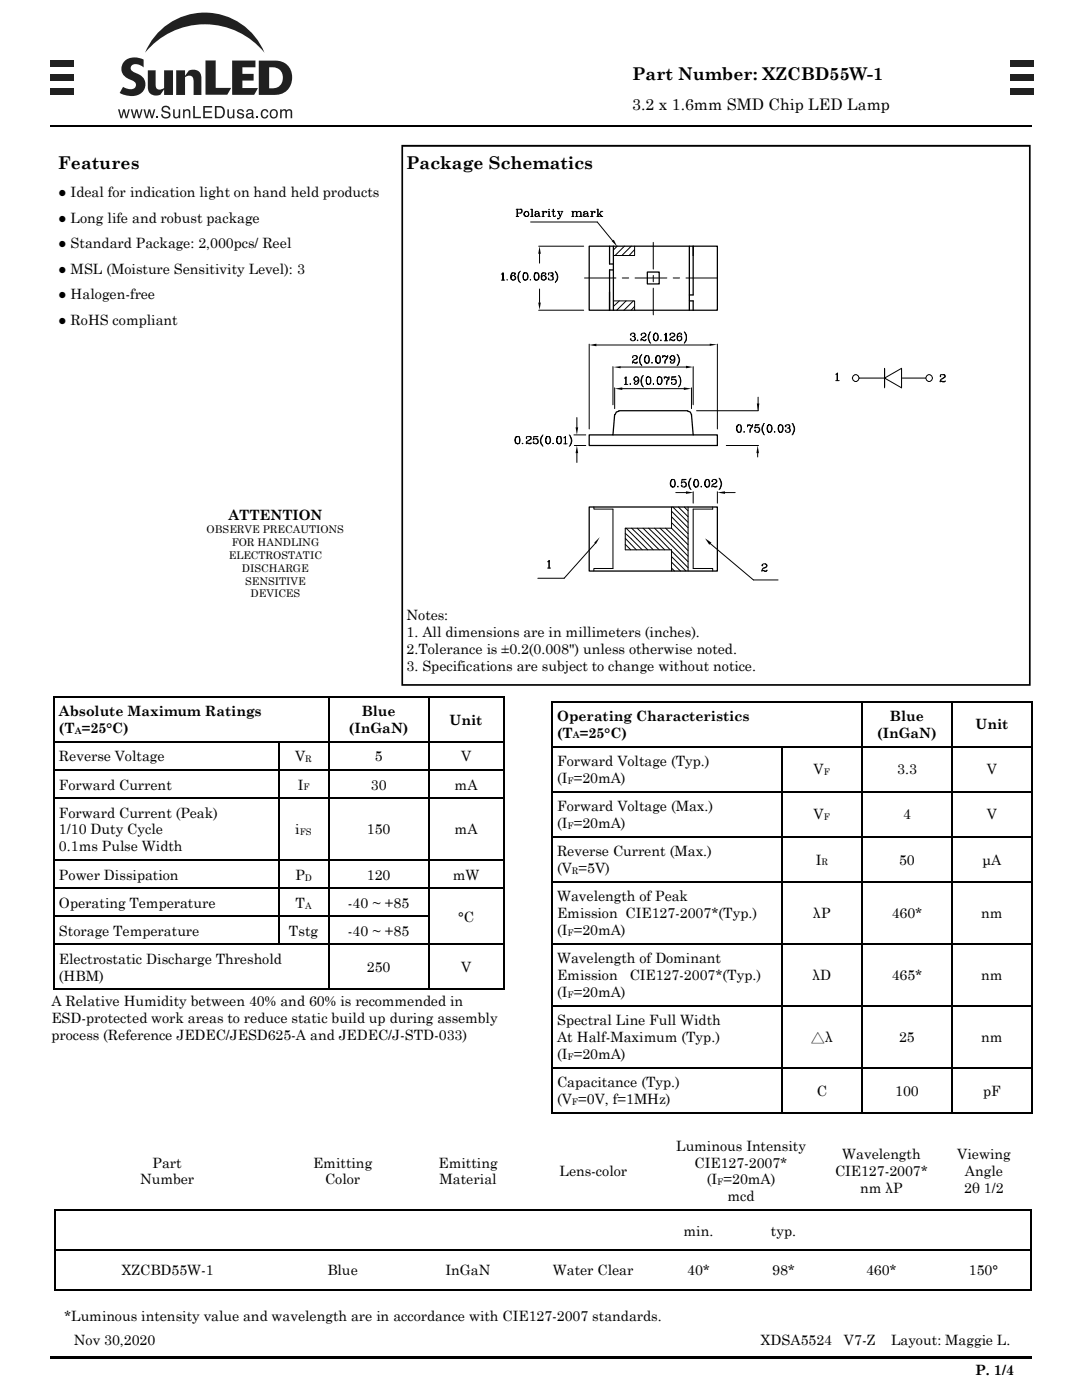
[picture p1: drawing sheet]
<svg xmlns="http://www.w3.org/2000/svg" width="216mm" height="279mm" viewBox="0 0 216 279" stroke-linecap="round" stroke-linejoin="round" font-family="sans-serif">
<path d="M10 25.1h195.9" fill="none" stroke="#000" stroke-width=".38"/>
<path d="M10 270.6h195.9v.5h-195.9z" fill="#000"/>
<g fill="#231f20">
<path d="M10 17.6h4.6v1.3h-4.6z"/>
<path d="M10 14.7h4.6v1.4h-4.6z"/>
<path d="M10 12.1h4.6v1.4h-4.6z"/>
<path d="M201.7 17.6h4.6v1.3h-4.6z"/>
<path d="M201.7 14.7h4.6v1.4h-4.6z"/>
<path d="M201.7 12.1h4.6v1.4h-4.6z"/>
<path d="M25 12a3.6 3.6 0 0 1 3.7-.1v1.6l-1-.6a1 1 0 0 0-1.1 0 1 1 0 0 0-.4 1l.4 .4a2.92 2.92 0 0 1 2.4 2.5 2.73 2.73 0 0 1-3.7 2.3l-1.4-.6 .7-1.2a1.99 1.99 0 0 0 2.4 .1 .92 .92 0 0 0-.7-1.4 2.31 2.31 0 0 1-1.6-3.6z"/>
<path d="M41 12.1h2v5.4h3.1l-.8 1.4h-4.3z"/>
<path d="M46.3 12.1h4.7v1.3h-2.6v1.3h2.2v1.4h-2.2v1.5h3.1l-.8 1.3h-4.4z"/>
<path d="M29.5 14h1.6v2.6a.98 .98 0 0 0 .4 1.2 .98 .98 0 0 0 1.2-.2v-3.6h1.8v5h-1.8v-1.2l-.7 1.1a1.69 1.69 0 0 1-2.5-1.6z"/>
<path d="M35.2 14h1.7v1.1l.8-1a1.69 1.69 0 0 1 2.5 1.6v3.3h-1.6v-2.6a.99 .99 0 0 0-.4-1.2 .99 .99 0 0 0-1.3 .2v3.6h-1.7z"/>
<path d="M31.4 6.6a12.9 12.9 0 0 1 21.4 3.9 15.3 15.3 0 0 0-23.9 0 12.9 12.9 0 0 1 2.5-3.9z"/>
<path d="M23.5 21.8h.4l.3 1.4 .4-1.4h.3l.3 1.4 .4-1.4h.3l-.5 1.8h-.3l-.4-1.4-.3 1.4h-.3z"/>
<path d="M26.1 21.8h.3l.4 1.4 .3-1.4h.3l.4 1.4 .3-1.4h.3l-.5 1.8h-.3l-.3-1.4-.4 1.4h-.3z"/>
<path d="M28.6 21.8h.4l.3 1.4 .3-1.4h.4l.3 1.4 .4-1.4h.3l-.5 1.8h-.3l-.4-1.4-.4 1.4h-.3z"/>
<path d="M31.2 23.2h.4v.4h-.4z"/>
<path d="M32.4 21.3a.92 .92 0 0 1 1.6 .6h-.3a.54 .54 0 0 0-.6-.5 .54 .54 0 0 0-.5 .5l.2 .2a1.13 1.13 0 0 1 1.2 .8 .96 .96 0 0 1-1 .8 .96 .96 0 0 1-.9-.9h.4a.61 .61 0 0 0 .6 .6 .61 .61 0 0 0 .6-.6l-.1-.1a1.83 1.83 0 0 1-1.3-.7v-.4z"/>
<path d="M34.6 21.8h.3v1.2a.4 .4 0 0 0 .4 .4 .4 .4 0 0 0 .3-.5l.1-1.1h.3v1.8h-.3v-.3a.6 .6 0 0 1-.7 .3 .6 .6 0 0 1-.4-.6z"/>
<path d="M36.5 21.8h.3v.3a.64 .64 0 0 1 .7-.3 .64 .64 0 0 1 .5 .7v1.1h-.3v-1.1a.44 .44 0 0 0-.6-.4 .44 .44 0 0 0-.3 .6v.9h-.3z"/>
<path d="M38.5 21.2h.4v2.1h1.2v.3h-1.6z"/>
<path d="M40.6 21.2h1.7v.3h-1.4v.7h1.3v.3h-1.3v.8h1.5v.3h-1.8z"/>
<path d="M45.4 21.8h.3v1.2a.4 .4 0 0 0 .4 .4 .4 .4 0 0 0 .4-.5v-1.1h.3v1.8h-.3v-.3a.6 .6 0 0 1-.7 .3 .6 .6 0 0 1-.4-.6z"/>
<path d="M47.5 21.9a.72 .72 0 0 1 1.2 .4h-.3a.38 .38 0 0 0-.4-.3 .38 .38 0 0 0-.4 .4h.1a1.15 1.15 0 0 1 1 .7 .75 .75 0 0 1-.7 .6 .75 .75 0 0 1-.8-.7h.3a.43 .43 0 0 0 .5 .4 .43 .43 0 0 0 .4-.4l-.1-.1a.9 .9 0 0 1-1-.7z"/>
<path d="M51.2 23.2h.3v.4h-.3z"/>
<path d="M52.2 22a.73 .73 0 0 1 .8-.2 .73 .73 0 0 1 .5 .6h-.2a.49 .49 0 0 0-.7-.3 .49 .49 0 0 0-.3 .7 .47 .47 0 0 0 .4 .6 .47 .47 0 0 0 .6-.4h.2a.8 .8 0 0 1-1 .6 .8 .8 0 0 1-.5-1.1z"/>
<path d="M55.9 21.8h.3v.3a.58 .58 0 0 1 1 0 .6 .6 0 0 1 .7-.3 .6 .6 0 0 1 .4 .6v1.2h-.3v-1.4l-.3-.1a.43 .43 0 0 0-.5 .5v1h-.3v-1.2a.4 .4 0 0 0-.5-.3 .4 .4 0 0 0-.2 .6v.9h-.3z"/>
<path d="M51.6 12.1v6.8h3a3.4 3.4 0 0 0 3.7-2.9 3.4 3.4 0 0 0-2.7-3.8zM53.7 13.4a2.18 2.18 0 0 1 2.7 2.1 2.18 2.18 0 0 1-2.7 2.1z"/>
<path d="M42.9 21.2h1a1.24 1.24 0 0 1 1 1.2 1.24 1.24 0 0 1-1 1.2h-1zM43.2 21.4v1.9h.6a.96 .96 0 0 0 .7-.9 .96 .96 0 0 0-.7-1z"/>
<path d="M49.2 22a.76 .76 0 0 1 1.3 .3v1l.2 .1v.2h-.3l-.1-.2a.59 .59 0 0 1-1 .2 .59 .59 0 0 1 .2-1l.7-.2a.4 .4 0 0 0-.3-.4 .4 .4 0 0 0-.5 .4h-.3zM49.4 23a.42 .42 0 0 0 .6 .4 .42 .42 0 0 0 .2-.7z"/>
<path d="M54 22a.88 .88 0 0 1 1.2 .1 .88 .88 0 0 1 0 1.2 .88 .88 0 0 1-1.2 .1l-.2-.7zM54.3 22.1a.67 .67 0 0 0-.2 .9 .67 .67 0 0 0 .8 .3 .68 .68 0 0 0 .2-.8 .68 .68 0 0 0-.8-.4z"/>
</g>
<g fill="#000">
<path d="M107.7 49.1l.2 1.6h-.5zM122.1 48.1l.4-.2 .7 1.3zM107.4 60.4h.5l-.2 1.4zM117.6 68.9l1.4-.3v.5zM122.4 73.3l1.4-.2v.4zM122.6 77.6l1.6-.3v.5zM136.5 77.3l1.5 .3-1.5 .2zM136.9 73l1.4 .3-1.4 .2zM141.6 68.6l1.5 .2-1.5 .2zM115.1 88.9l.3 1.5h-.5zM114.9 85.3h.5l-.3 1.5zM136.9 98.1l1.5 .2-1.5 .3z"/>
<path d="M143.1 98.3l1.6-.2v.5zM151.2 88.9l.2 1.5h-.5zM151 80.5h.5l-.2 1.5zM118.6 108.3l1.1-1.1-.8 1.3zM140.7 107.4l1.3 .9-.5 .4z"/>
<path d="M80.1 28.9v108h125.6v-108zM80.4 29.3h124.9v107.2h-124.9z"/>
</g>
<g fill="none" stroke="#000" stroke-width=".21">
<path d="M10.6 139.1h90M10.7 139v58.4M65.6 139.2v8.8M85.6 139.2v8.8M100.5 139v58.4M110.1 139.9v82.1M205.9 139.9v82.1M10.8 148.1h89.6M10.8 153.7h89.6M10.8 159.3h89.6M55.6 148.2v5.4M55.6 153.8v5.4"/>
<path d="M55.6 159.4v12.2M65.6 148.2v5.4M65.6 153.8v5.4M65.6 159.4v12.2M85.6 148.2v5.4M85.6 153.8v5.4M85.6 159.4v12.2M110 140h96M110.2 149h95.6M110.2 158h95.6M156 149.1v8.8M156 158.1v8.8"/>
<path d="M172 140.1v8.8M172 149.1v8.8M172 158.1v8.8M190 140.1v8.8M190 149.1v8.8M190 158.1v8.8M10.8 171.7h89.6M10.8 177.3h89.6M55.6 171.7v5.5M55.6 177.3v5.5M65.6 171.7v5.5M65.6 177.3v5.5"/>
<path d="M85.6 171.7v5.5M85.6 177.3v5.5M110.2 167h95.6M110.2 176h95.6M156 167v8.9M156 176.1v12.2M172 167v8.9M172 176.1v12.2M190 167v8.9M190 176.1v12.2M10.6 197.5h90M10.8 182.9h74.9"/>
<path d="M10.8 188.5h89.6M55.6 183v5.4M65.6 183v5.4M65.6 188.6v8.8M85.6 182.9v5.5M85.6 188.6v8.8M110.2 188.4h95.6M156 188.4v12.3M172 188.4v12.3M190 188.4v12.3M110.2 200.8h95.6M110.2 213.1h95.6"/>
<path d="M156 200.8v12.2M156 213.2v8.8M172 200.8v12.2M172 213.2v8.8M190 200.8v12.2M190 213.2v8.8M110 222.1h96M10.9 241.5h195M10.9 257.4h195M11 241.5v15.8M11.1 249.5h194.6M205.8 241.5v15.8"/>
</g>
<g fill="none" stroke="#000" stroke-width=".2">
<path d="M100 55.9h.7M100.4 54.5v1.4v-1.4l-.4 .2M101.1 55.8l.1 .1zM102.4 54.5a.86 .86 0 0 0-.1 1.4M102.7 55.1l.1 .4-.3 .4M102.7 54.6v.2v-.3h-.5a.79 .79 0 0 0-.4 .8 .79 .79 0 0 0 .7 .6 .46 .46 0 0 0 .4-.5 .46 .46 0 0 0-.4-.4 .46 .46 0 0 0-.5 .4M103 41.8h1.1l.1 .2-.1 .4-.8 .1M103 43.2h.5M103.2 41.8v1.4M103.3 41.8v1.4M103.7 54.3l-.3 .8 .1 .9 .2 .2M103.8 54.1a1.53 1.53 0 0 0 0 2.3"/>
<path d="M103.8 41.8l.3 .1v.5l-.3 .1M104.8 54.5h-.3l-.1 .6a.64 .64 0 0 0 .5 .8 .87 .87 0 0 0 .2-1.4h-.5l-.2 .2v.9l.4 .3M104.9 42.2a.51 .51 0 0 0-.3 .8 .51 .51 0 0 0 .9 0 .51 .51 0 0 0-.4-.8 .53 .53 0 0 0-.5 .4 .53 .53 0 0 0 .3 .6M105 54.5a.92 .92 0 0 1-.1 1.4M105.1 42.2l.4 .2v.6l-.4 .2M105.9 55.8h.1M105.9 41.8h.3v1.4M105.9 44.3h13.3l3 3.7M105.9 43.2h.5M106.1 41.8v1.4M106.8 42.4l.2-.2 .4 .1 .2 .2v.5l.1 .2-.2-.2v-.6M107 54.5h-.3l-.1 .6a.63 .63 0 0 0 .5 .8 .92 .92 0 0 0 .2-1.4h-.6v1.3l.3 .1"/>
<path d="M107 42.7h-.2v.4l.2 .1M107.2 54.5a.99 .99 0 0 1-.1 1.4M107.5 42.5l-.7 .2-.1 .2v.1l.3 .2 .5-.2M107.5 49.1h9M107.7 50.6v1.9M107.7 57.7v2.7M108.2 43.2h.4M108.2 42.2h.2v1M108.3 42.2v1M108.5 54.5h-.2l-.2 .3v.9l.3 .2M108.7 55.1l.2 .4-.3 .4M108.8 54.6v.2v-.3h-.5a.79 .79 0 0 0-.4 .8 .79 .79 0 0 0 .7 .6 .46 .46 0 0 0 .4-.5 .46 .46 0 0 0-.4-.4 .46 .46 0 0 0-.5 .4"/>
<path d="M109 42.3v.1v-.2l-.4 .1-.2 .4M109.4 42.2h.2v1M109.4 43.2h.5M109.4 54.7v.2l.1-.4h.8l.1 .4-.5 .2M109.5 41.8h.1M109.5 42.2v1M110 54.5l.3 .1v.3l-.3 .2 .4 .2v.5l-.6 .1-.4-.1v-.3v.1M110.1 42.2h.6M110.3 55.2l.1 .4-.2 .2M110.4 41.8v1.2l.1 .2 .4-.2M110.5 41.8v1.4M110.8 54.1a1.53 1.53 0 0 1 0 2.3"/>
<path d="M110.9 54.3l.3 .8-.1 .7-.2 .4M111.2 42.2h.4M111.8 43.1l-.4-.9 .4 1M111.9 42.2h.4M112.2 42.2l-.6 1.3-.2 .2-.2-.1h.2M114.1 43.2h.4M114.1 42.2h.2v1M114.3 42.2v1M114.3 42.4a.45 .45 0 0 1 .7-.1l.1 .9M114.9 42.2l.1 .1v.9M114.9 43.2h.5M115.1 42.4a.47 .47 0 0 1 .4-.2 .47 .47 0 0 1 .5 .2v.8"/>
<path d="M115.6 42.2l.3 .2v.8M115.6 43.2h.5M116.5 42.4l.2-.2 .5 .2 .2 .8M116.6 55.5h6.3M116.7 42.7l-.2 .2v.1l.2 .2M117.2 42.4v.6l.3 .2M117.2 42.5l-.7 .2-.1 .2 .1 .2 .2 .1 .5-.2M117.8 43.2h.5M117.8 42.2h.4v1M118.1 42.2v1M118.7 42.3v.1v-.2l-.4 .1-.1 .4M119.1 43.2h.5"/>
<path d="M119.1 41.8h.2v1.4M119.3 41.8v1.4M119.6 42.7l.4 .5M119.7 42.7l.4 .5M119.9 43.2h.4M119.9 42.2h.4M120 42.2l-.7 .8M123.2 49.1l-.8 .8M124.2 55.5h1.2M124.6 49.1l-1.9 1.9M125.9 49.1l-1.8 1.9M126.6 49.1v1.9h-4.2"/>
<path d="M126.6 49.8l-1.1 1.2M126.7 55.5h6.4M130.4 48.4v5.3M130.4 55v1.2M130.4 57.5v5.3M134.3 55.5h1.3M136.9 55.5h6.2M107.5 61.9h9M117.6 68.7v16.9M118.8 68.9h22.9M122.3 73.2v7.6M122.4 60h4.2v1.9"/>
<path d="M122.6 77.4v4.1M123.6 60l-1.2 1.1M123.7 73.3h13.3M124 77.6h12.7M124.6 75.5h.2l.1-.3v1.5M124.6 76.7h.7M124.8 75.3v1.4M124.9 60l-1.8 1.9M125.7 76.6h.1v.1zM125.9 66.8v-.2l.6-.1a.35 .35 0 0 1 .2 .3 .35 .35 0 0 1-.2 .4h-.3M126.3 71.3l-.1 .1 .1-.3a.56 .56 0 0 1 .8 0 .72 .72 0 0 1-.7 .8l-.2 .6M126.4 72.2l.3 .3 .4-.1v-.2l-.1 .2-.6-.2-.2 .1"/>
<path d="M126.4 60l-1.9 1.9M126.5 66.5l.1 .2-.1 .5 .2 .1 .1 .5-.3 .2-.6-.1-.1-.1 .1-.2v.2M126.6 67.2l.1 .6-.2 .1M126.6 61.1l-.7 .8M126.8 71l.3 .3a.55 .55 0 0 1-.6 .5M126.9 75.2l-.4 .4 .4 .5M127.1 75.2a.91 .91 0 0 1 0 1.4M127.1 67.9h.2zM127.4 75.7a.46 .46 0 0 1-.6 .4 .46 .46 0 0 1-.3-.7 .46 .46 0 0 1 .7-.1 .8 .8 0 0 1 .3 .9 .8 .8 0 0 1-.8 .5l-.2-.2 .2-.1-.1 .1M128 70.9l-.4 .8 .4 1.1M128 66.8v.1a.44 .44 0 0 1 .5-.4 .44 .44 0 0 1 .3 .6l-.5 .2a.6 .6 0 0 0-.4 .7M128.1 70.7a1.64 1.64 0 0 0-.3 2l.3 .3"/>
<path d="M128.2 67.8l.3 .2h.2l.2-.2-.2 .1-.5-.1h-.3M128.2 75l-.2 .9 .1 .9 .1 .3M128.4 74.9a1.51 1.51 0 0 0 0 2.3M128.6 66.5l.1 .1 .1 .3-.5 .4M129 71a.83 .83 0 0 0-.4 .8 .83 .83 0 0 0 .6 .7l.2-.1 .2-.6a.82 .82 0 0 0-.4-.8 .9 .9 0 0 0-.2 1.5M129.3 71.1a1.15 1.15 0 0 1-.1 1.4M129.3 75.2l-.2 .1-.2 .6a.74 .74 0 0 0 .5 .8l.4-.3v-.9l-.4-.3-.4 .3v.9l.3 .3M129.6 75.3a.94 .94 0 0 1-.2 1.4M129.7 66.3l-.3 .9 .3 1.1M129.8 66.2a1.53 1.53 0 0 0 0 2.3M130 72.4h.2zM130.4 76.6v.1z"/>
<path d="M130.8 66.5a.83 .83 0 0 0-.5 .8 .83 .83 0 0 0 .6 .7 .83 .83 0 0 0 .5-.8 .83 .83 0 0 0-.6-.7 1.02 1.02 0 0 0 0 1.5M131 66.6a1.02 1.02 0 0 1-.1 1.4M131.3 71l-.4 .3v.9a.48 .48 0 0 0 .8 0l.1-.4a.74 .74 0 0 0-.5-.8 .89 .89 0 0 0 0 1.5M131.5 71.1l.2 .2v.9l-.3 .3M131.5 75.2l-.2 .1-.2 .6a.81 .81 0 0 0 .4 .8 .78 .78 0 0 0 .6-.7 .78 .78 0 0 0-.6-.8l-.3 .3v.9l.3 .3M131.8 67.9h.2zM131.8 75.3a1.02 1.02 0 0 1-.1 1.4M132.2 71.3l.3-.3 .5 .2h.1l.1-.2v.2l-.5 1v.3M132.2 71v.4M132.3 71.1h.3l.4 .1M132.6 75.5l.1-.3 .7 .3 .1-.3v.4l-.4 .5v.6M132.6 75.2v.4"/>
<path d="M132.6 68h.6M132.6 75.4l.3-.1 .3 .2M132.9 66.6v1.4v-1.5l-.3 .3M133.1 71.4a1.15 1.15 0 0 0-.5 1.1M133.5 75.6a1.15 1.15 0 0 0-.5 1.1M133.7 66.8a.48 .48 0 0 1 .5-.3 .48 .48 0 0 1 .4 .6l-.8 .3-.1 .6M133.8 67.8l.4 .2h.3l.2-.2-.3 .1-.6-.1h-.1M134.1 71l-.4 .4 .1 .3 .3 .2M134.1 75.3l.7-.1h-.7l-.1 .7 .3-.2 .6 .2v.6a.49 .49 0 0 1-.5 .2 .49 .49 0 0 1-.4-.4v.1M134.2 71a.91 .91 0 0 1 .1 1.4M134.2 66.5l.4 .3a.55 .55 0 0 1-.6 .5M134.5 75.7a.51 .51 0 0 1 .4 .5 .51 .51 0 0 1-.4 .5"/>
<path d="M134.6 71.5a.48 .48 0 0 1-.6 .4 .48 .48 0 0 1-.4-.6 .48 .48 0 0 1 .6-.3 .81 .81 0 0 1 .5 .8 .81 .81 0 0 1-.7 .7l-.2-.3M135.1 70.7a1.53 1.53 0 0 1 0 2.3M135.3 70.9l.2 .8-.2 1.1M135.4 74.9a1.51 1.51 0 0 1 0 2.3M135.5 75a1.73 1.73 0 0 1 0 2.1M135.6 66.5l-.4 .3v1l.3 .2M135.8 67.2h.1l.1 .4-.4 .4M135.9 66.7v.1h.1l-.1-.2a.51 .51 0 0 0-.7 .2 .79 .79 0 0 0 .3 1.2l.5-.2v-.6a.48 .48 0 0 0-.5-.1 .48 .48 0 0 0-.3 .4M136.5 66.2a1.7 1.7 0 0 1 .5 1.6l-.5 .7M136.6 66.3l.4 .9-.4 1.1M138 77.4v4.1M138.3 73.2v7.6"/>
<path d="M143.1 68.7v16.9M151.3 79.3v2.7h-12.3M166.8 74.7h.1l.2-.3v1.6M166.8 76h.6M167 74.5v1.5M171.4 75.5h5.1M176.5 75.5l3.4-2v3.9zM176.5 73.5v3.9M179.9 75.5h4.7M187.7 75v.2v-.4h.7l.2 .2a.8 .8 0 0 1-.8 .7l-.2 .5M187.8 76l.3 .2h.3l.2-.2-1 .1M188.2 74.8l.2 .1 .1 .3-.6 .4"/>
<path d="M103.3 87.1a.73 .73 0 0 0-.5 1.2 .48 .48 0 0 0 .9 0l.1-.6-.2-.6h-.5a.92 .92 0 0 0 .2 1.5M103.5 87.1l.2 .3v.9l-.4 .3M104.2 88.5h.2zM105 87.4v.2l.1-.5h.8l.1 .5-.3 .2a.72 .72 0 0 0-.7 .8M105.2 88.4l.3 .2 .5-.1h-1M105.6 87.1l.3 .1 .1 .4-.6 .4M106.6 87.1h.7zM106.6 87.1l-.2 .7a.54 .54 0 0 1 .8-.2 .54 .54 0 0 1 0 .8 .54 .54 0 0 1-.8-.2h.2l-.1 .1M107 87.6l.3 .2v.6l-.3 .2M108.3 87l-.4 .8 .1 .7 .3 .4M108.3 86.8a1.53 1.53 0 0 0 0 2.3M109.3 87.1a.76 .76 0 0 0-.5 .8 .76 .76 0 0 0 .6 .7 .92 .92 0 0 0 .2-1.5h-.4a.99 .99 0 0 0 .1 1.5"/>
<path d="M109.6 87.1l.2 .6a.76 .76 0 0 1-.4 .9M110.3 88.5h.2zM111.5 87.1a.76 .76 0 0 0-.5 .8 .76 .76 0 0 0 .6 .7 1 1 0 0 0 .3-1.5h-.5a.99 .99 0 0 0 .1 1.5M111.8 87.1l.2 .9-.1 .5-.3 .1M112.5 88.6h.7M112.8 87.1v1.5v-1.5l-.3 .3M113.6 86.8a1.53 1.53 0 0 1 0 2.3M113.8 87l.2 .8-.2 1.1M114.5 86.8h2.4M114.6 88.9h2.3M115.1 83.3v2M115.1 90.4v1.9"/>
<path d="M134.2 95.7a.82 .82 0 0 0-.5 .8 .82 .82 0 0 0 .6 .7 .88 .88 0 0 0 0-1.5 .9 .9 0 0 0-.1 1.5M134.5 95.8a1.1 1.1 0 0 1-.2 1.4M134.8 98.3h2.2M135.2 97.1h.2zM136.1 95.8l.8-.1h-.8l-.2 .7a.54 .54 0 0 1 .9-.2 .54 .54 0 0 1 0 .9 .54 .54 0 0 1-.9-.2h.2l-.1 .1M136.5 96.2l.4 .2v.6l-.4 .2M137.7 95.6l-.2 .8 .2 1.1M137.9 95.4a1.53 1.53 0 0 0 0 2.3M138.3 98.1v2.3M138.8 95.7a.82 .82 0 0 0-.4 .8 .82 .82 0 0 0 .6 .7 .83 .83 0 0 0 .4-.8 .83 .83 0 0 0-.6-.7 1.02 1.02 0 0 0 0 1.5M139.2 95.8a1.1 1.1 0 0 1-.2 1.4M139.8 97.1h.2z"/>
<path d="M141 95.7a.82 .82 0 0 0-.4 .8 .82 .82 0 0 0 .6 .7 .88 .88 0 0 0 0-1.5 .9 .9 0 0 0-.2 1.5M141.4 95.8a1.1 1.1 0 0 1-.2 1.4M142 97h1.1l-.2 .2-.6-.2M142.1 96l.1 .1h-.2l.2-.3 .5-.1 .4 .4-.3 .3-.7 .4-.1 .4M142.7 95.7l.3 .4-.6 .5M143.1 98.1v2.3M143.5 95.4a1.53 1.53 0 0 1 0 2.3M143.6 95.6l.3 .8-.3 1.1M144.6 98.3h2.1M144.9 88.9h6.5M147.4 84.8a.83 .83 0 0 0-.5 .8 .83 .83 0 0 0 .6 .7 .93 .93 0 0 0 .4-1.3l-.4-.2a.9 .9 0 0 0-.1 1.5M147.7 84.8a1.15 1.15 0 0 1-.2 1.5"/>
<path d="M148.4 86.2h.2zM149.2 85l.2-.2 .7 .2 .1-.2v.2l-.5 .9v.4v-.6l.4-.5M149.2 84.8v.4M149.2 84.9l.4-.1 .3 .2M150.8 84.8h.6h-.6l-.2 .6a.55 .55 0 0 1 .8-.1 .55 .55 0 0 1 .1 .8 .55 .55 0 0 1-.8 0l-.1-.2h.2h-.1M151.2 85.3l.3 .4-.1 .5-.2 .1M151.2 90.4v.8M152.4 84.6l-.3 .8 .3 1.2M152.5 84.5a1.51 1.51 0 0 0 0 2.3M153.5 84.8a.83 .83 0 0 0-.5 .8 .83 .83 0 0 0 .6 .7 .83 .83 0 0 0 .5-.8 .83 .83 0 0 0-.6-.7 1.02 1.02 0 0 0 0 1.5M153.7 84.8a1.02 1.02 0 0 1-.1 1.5M154.5 86.2h.2z"/>
<path d="M155.7 84.8a.83 .83 0 0 0-.5 .8 .83 .83 0 0 0 .6 .7 .83 .83 0 0 0 .5-.8 .83 .83 0 0 0-.6-.7 1.02 1.02 0 0 0 0 1.5M156 84.8a1.15 1.15 0 0 1-.2 1.5M156.8 85v.2l-.1-.2 .2-.2h.5a.35 .35 0 0 1 .2 .3 .35 .35 0 0 1-.2 .3h-.3M157.4 84.8l.1 .2v.4a.45 .45 0 0 1 .2 .5 .45 .45 0 0 1-.3 .4l-.5-.1-.2-.3h.2h-.1M157.5 85.5l.1 .4-.1 .3M158 84.5a1.51 1.51 0 0 1 0 2.3M158.2 84.6l.3 .8-.3 1.2M109.3 112.1l.3-.3v1.6M109.3 113.4h.6M109.5 111.9v1.5M118.5 101.2v.4h3.8v11.9h-3.8v.5M118.8 108.4l-6.2 7h-5.3"/>
<path d="M124.8 108.6l1.1 1.1M124.8 107.5l2.2 2.2M124.8 106.4l3.4 3.3M124.9 105.4l4.4 4.3M126 105.4l4.4 4.3M127.1 105.4l4.4 4.3M128.3 105.4l4.3 4.3M129.4 105.4l4.3 4.3M130.6 105.4l6.7 6.7M131.7 105.4l5.6 5.6M132.8 105.4l4.5 4.5M134 105.4h-9.2v4.3h9.2v4.3"/>
<path d="M134 112.2l1.8 1.8M134 111.1l2.9 2.9M134 105.4l3.3 3.3M134 104.3l3.3 3.2M134 103.1l3.3 3.4M134 102l3.3 3.3M134 101.2v4.2M134 113.4l.6 .6M134 110l3.3 3.3M134.2 101.2l3.1 3M135.4 101.2l1.9 1.9M136.5 101.2l.8 .7"/>
<path d="M137.3 101.2v12.8M141.7 108.5l8.6 7.2h5M142.2 101.2v.4h-3.9v11.9h3.9v.5M152.1 112.8v.1l-.1-.1 .2-.2 .5-.1 .3 .3v.1l-.3 .4-.5 .2-.2 .5M152.2 113.8l.4 .2h.3l.1-.2-.2 .2-.6-.2-.2 .1M152.7 112.5l.3 .4-.3 .4-.3 .1"/>
<circle cx="170.8" cy="75.4" r=".68"/>
<circle cx="185.4" cy="75.4" r=".68"/>
</g>
<g fill="none" stroke="#000" stroke-width=".25">
<path d="M117.6 49.1h25.5v12.8h-25.5zM121.6 49.1v3.6h.8M122.4 53.9h-.8v8M122.4 49.1v12.8M129.2 54.3h2.3v2.4h-2.3zM137.6 49.1v12.8M138.3 49.1v9.8h-.7M137.6 60h.7v1.9M122.3 86.8h16M123.5 82.1l-.5 .1-.3 .5M123.5 82h13.7M137.2 82.1l.5 .1 .3 .5 .3 4.1h4.8v2.1h-25.5v-2.1h4.7l.3-4.1"/>
<path d="M117.6 101.2h25.5v12.8h-25.5z"/>
</g>
<g font-size="3.5">
<text x="126.2" y="15.9">Part Number: XZCBD55W-1</text>
<text x="11.6" y="33.7">Features</text>
<text x="81.1" y="33.7">Package Schematics</text>
</g>
<text font-size="3.2" x="126.2" y="21.9">3.2 x 1.6mm SMD Chip LED Lamp</text>
<g font-size="2.8">
<text x="11.6" y="39.4">● Ideal for indication light on hand held products</text>
<text x="11.6" y="44.4">● Long life and robust package</text>
<text x="11.6" y="49.6">● Standard Package: 2,000pcs/ Reel</text>
<text x="11.6" y="54.7">● MSL (Moisture Sensitivity Level): 3</text>
<text x="11.6" y="59.7">● Halogen-free</text>
<text x="11.6" y="64.8">● RoHS compliant</text>
<text x="45.6" y="103.8">ATTENTION</text>
<text x="81.1" y="123.8">Notes:</text>
<text x="81.1" y="127.2">1. All dimensions are in millimeters (inches).</text>
<text x="81.1" y="130.6">2.Tolerance is ±0.2(0.008&quot;) unless otherwise noted.</text>
<text x="81.1" y="133.9">3. Specifications are subject to change without notice.</text>
<text x="11.8" y="142.9">Absolute Maximum Ratings</text>
<text x="72.2" y="142.9">Blue</text>
<text x="111.2" y="143.8">Operating Characteristics</text>
<text x="177.6" y="143.8">Blue</text>
<text x="11.8" y="146.3">(T =25°C)</text>
<text x="69.6" y="146.3">(InGaN)</text>
<text x="89.7" y="144.6">Unit</text>
<text x="111.2" y="147.2">(T =25°C)</text>
<text x="175" y="147.2">(InGaN)</text>
<text x="194.6" y="145.5">Unit</text>
<text x="11.8" y="151.9">Reverse Voltage</text>
<text x="58.9" y="151.9">V</text>
<text x="74.8" y="151.9">5</text>
<text x="92" y="151.9">V</text>
<text x="111.2" y="152.9">Forward Voltage (Typ.)</text>
<text x="162.3" y="154.6">V</text>
<text x="179" y="154.6">3.3</text>
<text x="196.9" y="154.6">V</text>
<text x="11.8" y="157.6">Forward Current</text>
<text x="59.4" y="157.6">I</text>
<text x="74" y="157.6">30</text>
<text x="90.7" y="157.6">mA</text>
<text x="111.2" y="161.8">Forward Voltage (Max.)</text>
<text x="111.2" y="156.3">(I =20mA)</text>
<text x="11.8" y="163.2">Forward Current (Peak)</text>
<text x="11.8" y="166.5">1/10 Duty Cycle</text>
<text x="58.9" y="166.5">i</text>
<text x="73.2" y="166.5">150</text>
<text x="90.7" y="166.5">mA</text>
<text x="111.2" y="165.2">(I =20mA)</text>
<text x="162.3" y="163.5">V</text>
<text x="180.2" y="163.5">4</text>
<text x="196.9" y="163.5">V</text>
<text x="11.8" y="169.9">0.1ms Pulse Width</text>
<text x="111.2" y="170.9">Reverse Current (Max.)</text>
<text x="162.8" y="172.6">I</text>
<text x="179.4" y="172.6">50</text>
<text x="196" y="172.6">µA</text>
<text x="11.8" y="175.6">Power Dissipation</text>
<text x="58.9" y="175.6">P</text>
<text x="73.2" y="175.6">120</text>
<text x="90.3" y="175.6">mW</text>
<text x="111.2" y="179.8">Wavelength of Peak</text>
<text x="111.2" y="174.2">(V =5V)</text>
<text x="11.8" y="181.1">Operating Temperature</text>
<text x="59" y="181.1">T</text>
<text x="69.4" y="181.1">-40 ~ +85</text>
<text x="91.4" y="183.9">°C</text>
<text x="111.2" y="183.2">Emission CIE127-2007*(Typ.)</text>
<text x="162.3" y="183.2">λP</text>
<text x="177.9" y="183.2">460*</text>
<text x="195.8" y="183.2">nm</text>
<text x="11.8" y="186.7">Storage Temperature</text>
<text x="57.7" y="186.7">Tstg</text>
<text x="69.4" y="186.7">-40 ~ +85</text>
<text x="111.2" y="186.6">(I =20mA)</text>
<text x="11.8" y="192.4">Electrostatic Discharge Threshold</text>
<text x="11.8" y="195.7">(HBM)</text>
<text x="73.2" y="194.1">250</text>
<text x="92" y="194.1">V</text>
<text x="111.2" y="192.2">Wavelength of Dominant</text>
<text x="111.2" y="195.6">Emission</text>
<text x="125.6" y="195.6">CIE127-2007*(Typ.)</text>
<text x="162.1" y="195.6">λD</text>
<text x="177.9" y="195.6">465*</text>
<text x="195.8" y="195.6">nm</text>
<text x="10.2" y="200.7">A Relative Humidity between 40% and 60% is recommended in</text>
<text x="111.2" y="199">(I =20mA)</text>
<text x="10.2" y="204.1">ESD-protected work areas to reduce static build up during assembly</text>
<text x="10.2" y="207.5">process (Reference JEDEC/JESD625-A and JEDEC/J-STD-033)</text>
<text x="111.2" y="208">At Half-Maximum (Typ.)</text>
<text x="111.2" y="204.6">Spectral Line Full Width</text>
<text x="161.8" y="208">△λ</text>
<text x="179.4" y="208">25</text>
<text x="195.8" y="208">nm</text>
<text x="111.2" y="211.4">(I =20mA)</text>
<text x="111.2" y="217">Capacitance (Typ.)</text>
<text x="111.2" y="220.4">(V =0V, f=1MHz)</text>
<text x="163" y="218.7">C</text>
<text x="178.6" y="218.7">100</text>
<text x="196.2" y="218.7">pF</text>
<text x="30.4" y="233">Part</text>
<text x="62.5" y="233">Emitting</text>
<text x="87.5" y="233">Emitting</text>
<text x="134.9" y="229.6">Luminous Intensity</text>
<text x="138.6" y="233">CIE127-2007*</text>
<text x="168.1" y="231.3">Wavelength</text>
<text x="191" y="231.3">Viewing</text>
<text x="28" y="236.4">Number</text>
<text x="64.9" y="236.4">Color</text>
<text x="87.7" y="236.4">Material</text>
<text x="111.6" y="234.7">Lens-color</text>
<text x="141.1" y="236.4">(I =20mA)</text>
<text x="145.2" y="239.8">mcd</text>
<text x="166.6" y="234.7">CIE127-2007*</text>
<text x="171.6" y="238.1">nm λP</text>
<text x="192.4" y="238.1">2θ 1/2</text>
<text x="192.5" y="234.7">Angle</text>
<text x="136.4" y="246.6">min.</text>
<text x="153.8" y="246.6">typ.</text>
<text x="24.3" y="254.6">XZCBD55W-1</text>
<text x="65.3" y="254.6">Blue</text>
<text x="88.9" y="254.6">InGaN</text>
<text x="110.3" y="254.6">Water Clear</text>
<text x="137.1" y="254.6">40*</text>
<text x="154.1" y="254.6">98*</text>
<text x="172.8" y="254.6">460*</text>
<text x="193.3" y="254.6">150°</text>
<text x="12.8" y="263.7">*Luminous intensity value and wavelength are in accordance with CIE127-2007 standards.</text>
<text x="14.7" y="268.4">Nov 30,2020</text>
<text x="151.8" y="268.4">XDSA5524</text>
<text x="168.4" y="268.4">V7-Z</text>
<text x="177.8" y="268.4">Layout: Maggie L.</text>
<text x="194.6" y="274.3">P. 1/4</text>
</g>
<g font-size="2.1">
<text x="41.2" y="106.5">OBSERVE PRECAUTIONS</text>
<text x="45.6" y="111.5">ELECTROSTATIC</text>
<text x="46.2" y="109">FOR HANDLING</text>
<text x="48.3" y="114.1">DISCHARGE</text>
<text x="48.9" y="116.7">SENSITIVE</text>
<text x="50" y="119.2">DEVICES</text>
</g>
<g font-size="1.8">
<text x="14.9" y="146.5">A</text>
<text x="114.3" y="147.4">A</text>
<text x="60.9" y="152.1">R</text>
<text x="164.4" y="154.7">F</text>
<text x="60.5" y="157.7">F</text>
<text x="113.2" y="156.4">F</text>
<text x="59.8" y="166.7">FS</text>
<text x="113.2" y="165.4">F</text>
<text x="164.4" y="163.7">F</text>
<text x="163.9" y="172.7">R</text>
<text x="60.8" y="175.7">D</text>
<text x="114.1" y="174.4">R</text>
<text x="60.9" y="181.3">A</text>
<text x="113.2" y="186.8">F</text>
<text x="113.2" y="199.2">F</text>
<text x="113.2" y="211.5">F</text>
<text x="114.1" y="220.6">F</text>
<text x="143.1" y="236.6">F</text>
</g>
</svg>
